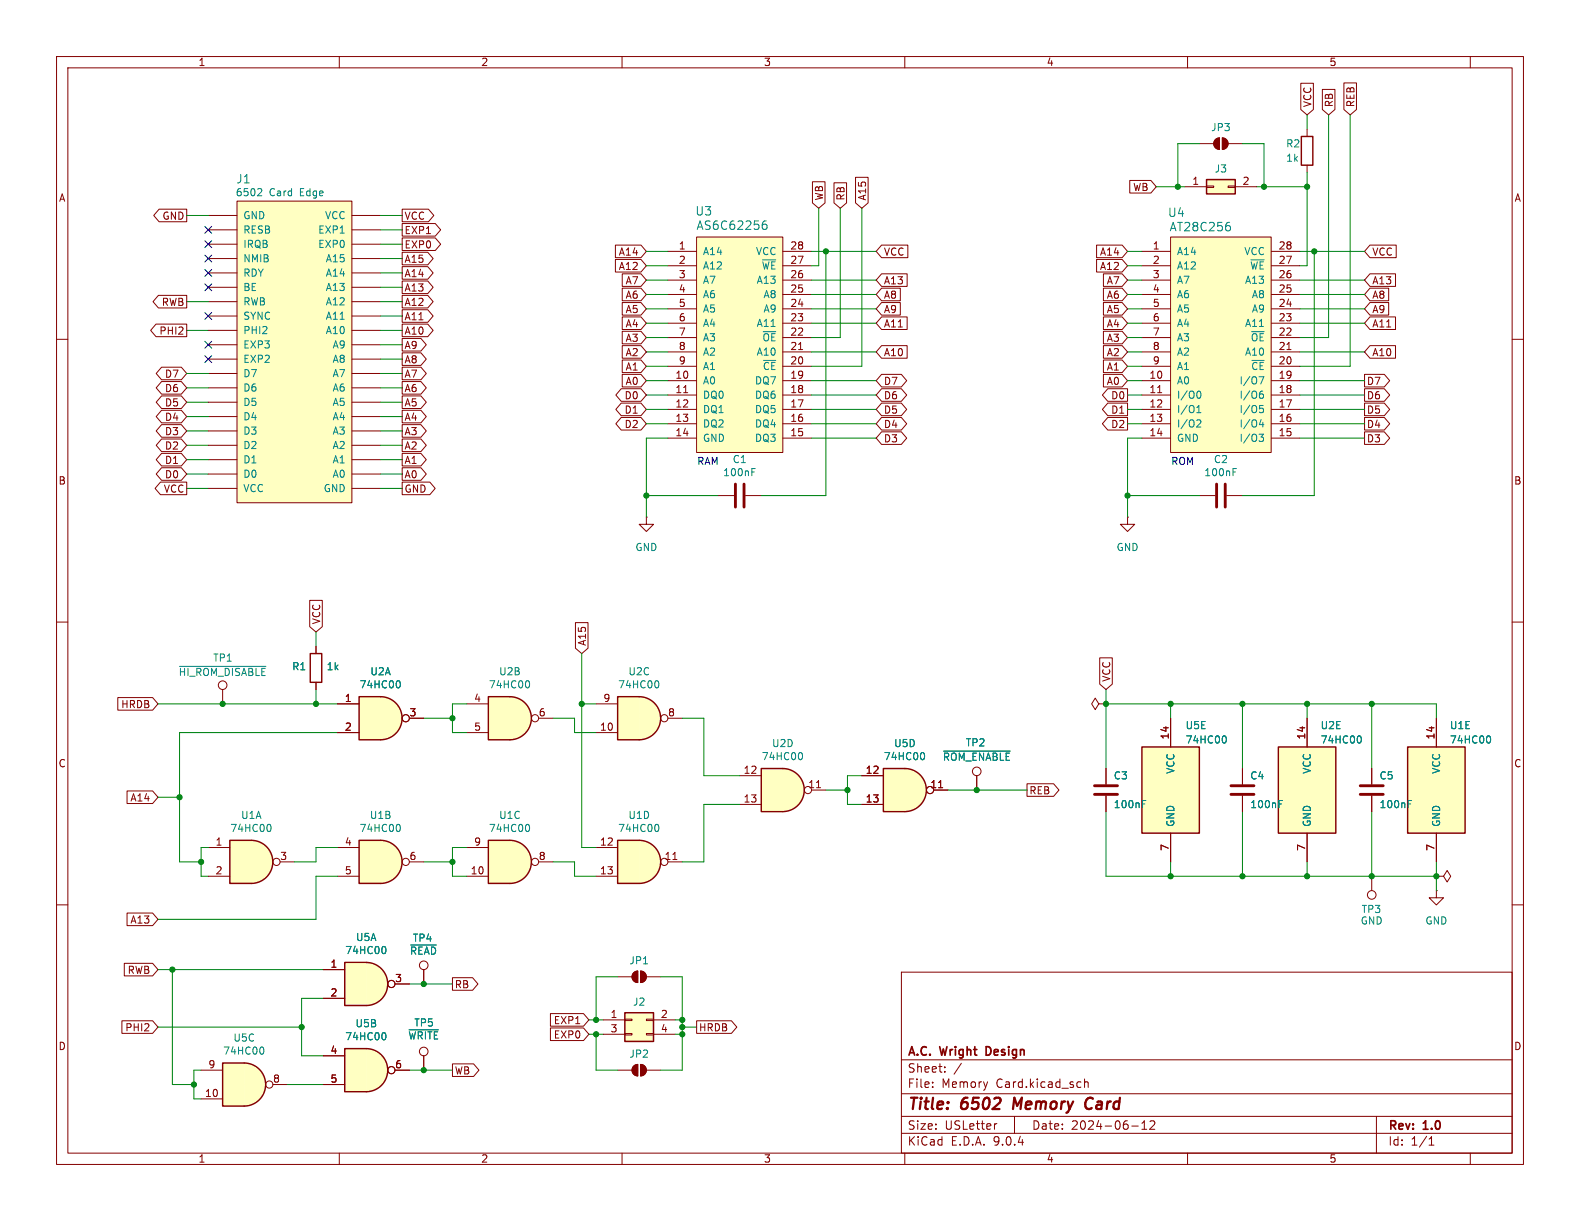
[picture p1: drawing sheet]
<svg xmlns="http://www.w3.org/2000/svg" width="279mm" height="216mm" viewBox="0 0 279 216" stroke-linecap="round" stroke-linejoin="round" font-family="sans-serif">
<g fill="none" stroke="#840000" stroke-width=".18">
<path d="M10 10h259.4v195.9h-259.4zM12 12h255.4v191.9h-255.4zM60 10v2M110 10v2M160 10v2M210 10v2M260 10v2M10 60h2M267.4 60h2M10 110h2M267.4 110h2M172.7 137.2v2.5"/>
<path d="M195.6 135.9v2.8M195.6 140.7v2.8M10 160h2M159.4 171.9h108v32h-108zM267.4 160h2M74.9 186.7v2.5M159.4 197.4h108M159.4 193.4h108M159.4 187.4h108M164.9 192.1v.2M164.9 191.4v.1M167.1 189.4v.2"/>
<path d="M167.1 188.7v.1M170 188l-1.3 1.9M176.3 198.7l-.3 .1M179.4 197.4v3M191.8 190.8v1.5M191.8 191.4l.2-.1 .4 .1v.9M200.1 199.1h1.2M201.9 199.7h.9M201.9 198.6l.5-.4v1.5M203.4 198.3l.5-.1 .2 .1 .1 .3-.9 1.1h.9M243.4 197.4v6.5M60 203.9v2"/>
<path d="M110 203.9v2M159.4 200.4h108M160 203.9v2M210 203.9v2M252.7 202.5h.9M252.7 201.4l.4-.4v1.5M260 203.9v2"/>
<circle cx="172.7" cy="136.4" r=".76"/>
<circle cx="74.9" cy="185.9" r=".76"/>
</g>
<path d="M179.4 194.1l-.3 2M192.9 194.1a1.13 1.13 0 0 0-1 .7 1.13 1.13 0 0 0 .3 1.2l.3 .1 .4-.1" fill="none" stroke="#840000" stroke-width=".4"/>
<path d="M174.7 185.1h-.3v1.5h.3" fill="none" stroke="#840000" stroke-width=".3"/>
<path d="M166.9 132.8h11.7M202 142.2h.5M202 141.5h.6M72.3 182.1h5.2" fill="none" stroke="#008484" stroke-width=".18"/>
<path d="M193.5 138.9h4.1M193.5 140.5h4.1" fill="none" stroke="#840000" stroke-width=".51"/>
<path d="M226.1 132.1h10.1v15.2h-10.1z" fill="#ffffc2"/>
<path d="M230.1 24.1h2.1v5.1h-2.1zM226.1 132.1h10.1v15.2h-10.1z" fill="none" stroke="#840000" stroke-width=".25"/>
<path d="M231.1 22.9v1.2M231.1 29.2v1.3M219.7 135.9v2.8M231.1 127v5.1M219.7 140.7v2.8M231.1 147.3v5.1" fill="none" stroke="#840000" stroke-width=".18"/>
<path d="M240.4 130.1a.79 .79 0 0 1 0 1.3M226.2 142.2h.4M226.2 141.5h.6" fill="none" stroke="#008484" stroke-width=".18"/>
<path d="M217.7 138.9h4M217.7 140.5h4" fill="none" stroke="#840000" stroke-width=".51"/>
<path d="M213.4 31.8h5v2.5h-5z" fill="#ffffc2"/>
<path d="M213.4 31.8h5v2.5h-5z" fill="none" stroke="#840000" stroke-width=".25"/>
<g fill="none" stroke="#840000" stroke-width=".18">
<path d="M209.5 33h3.9M212.1 25.4h2.5M213.4 32.9h1.2v.2h-1.2zM214.9 24.7l.7-.3v2a1.02 1.02 0 0 1-.9-.6 1.02 1.02 0 0 1 .2-1.1zM216.2 24.4a1.02 1.02 0 0 1 1 1 1.02 1.02 0 0 1-1 1zM217.2 32.9h1.2v.2h-1.2zM217.2 25.4h2.5M218.4 33h3.8M194.3 124.5l-.6-1.1-.7 1.1 .7 1 .6-1h1.3M195.6 124.5h.1M242.6 154.9v2.6M254 154.9h1.3l.6-1 .6 1-.6 1.1-.6-1.1"/>
<path d="M254 154.9h.1M254 157.5v1.3h1.3l-1.3 1.2-1.3-1.2h1.3M254 157.5h.1"/>
<circle cx="242.6" cy="158.2" r=".76"/>
</g>
<g fill="#840000" stroke="#840000" stroke-width=".18">
<path d="M214.9 24.7l.7-.3v2a1.02 1.02 0 0 1-.9-.6 1.02 1.02 0 0 1 .2-1.1z"/>
<path d="M216.2 24.4a1.02 1.02 0 0 1 1 1 1.02 1.02 0 0 1-1 1z"/>
</g>
<path d="M207 41.9h17.8v38.1h-17.8z" fill="#ffffc2"/>
<g fill="none" stroke="#840000" stroke-width=".18">
<path d="M201.9 44.5h5.1M201.9 47h5.1M201.9 49.5h5.1M201.9 52.1h5.1M201.9 54.6h5.1M201.9 57.2h5.1M201.9 59.7h5.1M207 41.9h17.8v38.1h-17.8zM224.8 44.5h5.1M224.8 47h5.1M224.8 49.5h5.1M224.8 52.1h5.1"/>
<path d="M224.8 54.6h5.1M224.8 57.2h5.1M224.8 59.7h5.1M201.9 62.2h5.1M201.9 64.8h5.1M201.9 67.3h5.1M201.9 69.9h5.1M201.9 72.4h5.1M201.9 74.9h5.1M201.9 77.5h5.1M204.7 69.4h.7M224.8 62.2h5.1"/>
<path d="M224.8 64.8h5.1M224.8 67.3h5.1M224.8 69.9h5.1M224.8 72.4h5.1M224.8 74.9h5.1M224.8 77.5h5.1M227.6 61.8h.7"/>
</g>
<g fill="none" stroke="#008484" stroke-width=".18">
<path d="M217.2 39.3h.2M217.3 39.9l.3 .3v.3l-.3 .3M211.6 73h.8M211.6 72.1l.4-.4v1.3M211.8 69.2h.1a.68 .68 0 0 1 .5 .6 .68 .68 0 0 1-.5 .6h-.1M211.8 74.2l.4 .1 .2 .3-.8 .9h.8M222.6 66.6h.9l-.6 1.3M222.6 76.8h.8l-.4 .5 .4 .1v.4l-.2 .2h-.4M222.8 71.7h.6M222.9 72.2h.3l.2 .2-.1 .5-.4 .1M222.9 69.6h.3l.2 .3v.4l-.5 .1M223 74.2l-.3 .9h.8"/>
<path d="M223.3 69.2h-.4M223.3 74.7v.8"/>
</g>
<path d="M201.9 132.1h10.2v15.2h-10.2z" fill="#ffffc2"/>
<path d="M201.9 132.1h10.2v15.2h-10.2z" fill="none" stroke="#840000" stroke-width=".25"/>
<g fill="none" stroke="#840000" stroke-width=".18">
<path d="M199.4 91.4v1.3h1.3l-1.3 1.3-1.3-1.3h1.3M199.4 91.4h.1M212.1 87.6h2.8M216.9 87.6h2.8M207 127v5.1M242.6 135.9v2.8M207 147.3v5.1M242.6 140.7v2.8M74.9 171.5v2.5"/>
<circle cx="74.9" cy="170.7" r=".76"/>
</g>
<path d="M218 83.5h.5M218 82.9h.7M216.6 130.1a.79 .79 0 0 1 0 1.3M249 142.2h.5M249 141.5h.6M72.6 167.1h4.6" fill="none" stroke="#008484" stroke-width=".18"/>
<path d="M215.1 85.6v4.1M216.7 85.6v4.1M240.5 138.9h4.1M240.5 140.5h4.1" fill="none" stroke="#840000" stroke-width=".51"/>
<path d="M248.9 132.1h10.2v15.2h-10.2z" fill="#ffffc2"/>
<path d="M248.9 132.1h10.2v15.2h-10.2z" fill="none" stroke="#840000" stroke-width=".25"/>
<path d="M254 127v5.1M254 147.3v5.1" fill="none" stroke="#840000" stroke-width=".18"/>
<path d="M263.3 130.1a.79 .79 0 0 1 0 1.3" fill="none" stroke="#008484" stroke-width=".18"/>
<path d="M90.2 148.6a3.8 3.8 0 0 1 3.8 3.8 3.8 3.8 0 0 1-3.8 3.8z" fill="#ffffc2" stroke="#ffffc2" stroke-width=".18"/>
<path d="M86.4 148.6h3.8v7.6h-3.8z" fill="#ffffc2"/>
<path d="M86.4 148.6h3.8a3.8 3.8 0 0 1 3.8 3.8 3.8 3.8 0 0 1-3.8 3.8h-3.8z" fill="none" stroke="#840000" stroke-width=".25"/>
<g fill="none" stroke="#840000" stroke-width=".18">
<path d="M82.5 149.9h3.9M82.5 154.9h3.9M95.2 152.4h2.6"/>
<circle cx="94.6" cy="152.4" r=".63"/>
</g>
<path d="M93.3 145.8a.79 .79 0 0 1 0 1.2" fill="none" stroke="#008484" stroke-width=".18"/>
<path d="M113 123.2a3.8 3.8 0 0 1 3.8 3.8 3.8 3.8 0 0 1-3.8 3.8z" fill="#ffffc2" stroke="#ffffc2" stroke-width=".18"/>
<path d="M109.2 123.2h3.8v7.6h-3.8z" fill="#ffffc2"/>
<path d="M109.2 123.2h3.8a3.8 3.8 0 0 1 3.8 3.8 3.8 3.8 0 0 1-3.8 3.8h-3.8z" fill="none" stroke="#840000" stroke-width=".25"/>
<g fill="none" stroke="#840000" stroke-width=".18">
<path d="M105.4 124.5h3.8M105.4 129.5h3.8M118.1 127h2.5"/>
<circle cx="117.5" cy="127" r=".63"/>
</g>
<path d="M116.2 120.4a.79 .79 0 0 1 0 1.2" fill="none" stroke="#008484" stroke-width=".18"/>
<path d="M123.2 41.9h15.2v38.1h-15.2z" fill="#ffffc2"/>
<g fill="none" stroke="#840000" stroke-width=".18">
<path d="M118.1 44.5h5.1M118.1 47h5.1M118.1 49.5h5.1M118.1 52.1h5.1M118.1 54.6h5.1M118.1 57.2h5.1M118.1 59.7h5.1M123.2 41.9h15.2v38.1h-15.2zM138.4 44.5h5.1M138.4 47h5.1M138.4 49.5h5.1M138.4 52.1h5.1"/>
<path d="M138.4 54.6h5.1M138.4 57.2h5.1M138.4 59.7h5.1M118.1 62.2h5.1M118.1 64.8h5.1M118.1 67.3h5.1M118.1 69.9h5.1M118.1 72.4h5.1M118.1 74.9h5.1M118.1 77.5h5.1M120.9 69.4h.7M138.4 62.2h5.1"/>
<path d="M138.4 64.8h5.1M138.4 67.3h5.1M138.4 69.9h5.1M138.4 72.4h5.1M138.4 74.9h5.1M138.4 77.5h5.1M141.2 61.8h.7"/>
</g>
<path d="M134.9 39.7l.5-.1 .2 .3-.1 .6h-.6M135.5 39.1a.53 .53 0 0 0-.6 .3" fill="none" stroke="#008484" stroke-width=".18"/>
<path d="M90.2 123.2a3.8 3.8 0 0 1 3.8 3.8 3.8 3.8 0 0 1-3.8 3.8z" fill="#ffffc2" stroke="#ffffc2" stroke-width=".18"/>
<path d="M86.4 123.2h3.8v7.6h-3.8z" fill="#ffffc2"/>
<path d="M86.4 123.2h3.8a3.8 3.8 0 0 1 3.8 3.8 3.8 3.8 0 0 1-3.8 3.8h-3.8z" fill="none" stroke="#840000" stroke-width=".25"/>
<g fill="none" stroke="#840000" stroke-width=".18">
<path d="M82.5 124.5h3.9M82.5 129.5h3.9M95.2 127h2.6"/>
<circle cx="94.6" cy="127" r=".63"/>
</g>
<path d="M93.3 120.4a.79 .79 0 0 1 0 1.2" fill="none" stroke="#008484" stroke-width=".18"/>
<path d="M113 148.6a3.8 3.8 0 0 1 3.8 3.8 3.8 3.8 0 0 1-3.8 3.8z" fill="#ffffc2" stroke="#ffffc2" stroke-width=".18"/>
<path d="M109.2 148.6h3.8v7.6h-3.8z" fill="#ffffc2"/>
<path d="M109.2 148.6h3.8a3.8 3.8 0 0 1 3.8 3.8 3.8 3.8 0 0 1-3.8 3.8h-3.8z" fill="none" stroke="#840000" stroke-width=".25"/>
<g fill="none" stroke="#840000" stroke-width=".18">
<path d="M105.4 149.9h3.8M105.4 154.9h3.8M118.1 152.4h2.5M119 152h.7M109.2 172.7h2.6M112.1 172l.7-.3v2a1.02 1.02 0 0 1-1-.6 1.02 1.02 0 0 1 .3-1.1zM113.3 171.7a1.02 1.02 0 0 1 1 1 1.02 1.02 0 0 1-1 1zM114.3 172.7h2.5"/>
<circle cx="117.5" cy="152.4" r=".63"/>
</g>
<path d="M116.2 145.8a.79 .79 0 0 1 0 1.2" fill="none" stroke="#008484" stroke-width=".18"/>
<g fill="#840000" stroke="#840000" stroke-width=".18">
<path d="M112.1 172l.7-.3v2a1.02 1.02 0 0 1-1-.6 1.02 1.02 0 0 1 .3-1.1z"/>
<path d="M113.3 171.7a1.02 1.02 0 0 1 1 1 1.02 1.02 0 0 1-1 1z"/>
</g>
<path d="M64.8 170.2a3.8 3.8 0 0 1 3.8 3.8 3.8 3.8 0 0 1-3.8 3.8z" fill="#ffffc2" stroke="#ffffc2" stroke-width=".18"/>
<path d="M61 170.2h3.8v7.6h-3.8z" fill="#ffffc2"/>
<path d="M61 170.2h3.8a3.8 3.8 0 0 1 3.8 3.8 3.8 3.8 0 0 1-3.8 3.8h-3.8z" fill="none" stroke="#840000" stroke-width=".25"/>
<g fill="none" stroke="#840000" stroke-width=".18">
<path d="M57.1 171.5h3.9M57.1 176.5h3.9M69.8 174h2.6"/>
<circle cx="69.2" cy="174" r=".63"/>
</g>
<path d="M67.9 167.4a.79 .79 0 0 1 0 1.2" fill="none" stroke="#008484" stroke-width=".18"/>
<path d="M64.8 185.4a3.8 3.8 0 0 1 3.8 3.8 3.8 3.8 0 0 1-3.8 3.8z" fill="#ffffc2" stroke="#ffffc2" stroke-width=".18"/>
<path d="M61 185.4h3.8v7.6h-3.8z" fill="#ffffc2"/>
<path d="M61 185.4h3.8a3.8 3.8 0 0 1 3.8 3.8 3.8 3.8 0 0 1-3.8 3.8h-3.8z" fill="none" stroke="#840000" stroke-width=".25"/>
<g fill="none" stroke="#840000" stroke-width=".18">
<path d="M57.1 186.7h3.9M57.1 191.8h3.9M69.8 189.2h2.6"/>
<circle cx="69.2" cy="189.2" r=".63"/>
</g>
<path d="M67.9 182.6a.79 .79 0 0 1 0 1.3" fill="none" stroke="#008484" stroke-width=".18"/>
<path d="M41.9 35.6h20.3v53.3h-20.3z" fill="#ffffc2"/>
<g fill="none" stroke="#840000" stroke-width=".18">
<path d="M36.8 38.1h5.1M41.9 35.6h20.3v53.3h-20.3zM62.2 38.1h5.1M36.8 40.6h5.1M36.8 43.2h5.1M36.8 45.7h5.1M36.8 48.3h5.1M36.8 50.8h5.1M36.8 53.3h5.1M36.8 55.9h5.1M36.8 58.4h5.1M62.2 40.6h5.1"/>
<path d="M62.2 43.2h5.1M62.2 45.7h5.1M62.2 48.3h5.1M62.2 50.8h5.1M62.2 53.3h5.1M62.2 55.9h5.1M62.2 58.4h5.1M36.8 61h5.1M36.8 63.5h5.1M36.8 66h5.1M36.8 68.6h5.1M36.8 71.1h5.1"/>
<path d="M36.8 73.7h5.1M36.8 76.2h5.1M36.8 78.7h5.1M62.2 61h5.1M62.2 63.5h5.1M62.2 66h5.1M62.2 68.6h5.1M62.2 71.1h5.1M62.2 73.7h5.1M62.2 76.2h5.1M62.2 78.7h5.1M36.8 81.3h5.1"/>
<path d="M36.8 83.8h5.1M36.8 86.4h5.1M62.2 81.3h5.1M62.2 83.8h5.1M62.2 86.4h5.1"/>
</g>
<path d="M46.1 33.3l.2 .3-.1 .3-.7 .7h.8" fill="none" stroke="#008484" stroke-width=".18"/>
<path d="M110.5 179.1h5.1v5.1h-5.1z" fill="#ffffc2"/>
<path d="M54.9 115.6h2v5.1h-2zM110.5 179.1h5.1v5.1h-5.1z" fill="none" stroke="#840000" stroke-width=".25"/>
<g fill="none" stroke="#840000" stroke-width=".18">
<path d="M127 87.6h2.8M131.8 87.6h2.8M55.9 114.3v1.3M55.9 120.7v1.2M106.7 180.3h3.8M106.7 182.9h3.8M109.2 189.2h2.6M110.5 180.2h1.3v.3h-1.3zM110.5 182.8h1.3v.2h-1.3zM112.1 188.5l.7-.3v2a1.02 1.02 0 0 1-1-.6 1.02 1.02 0 0 1 .3-1.1zM113.3 188.2a1.02 1.02 0 0 1 1 1 1.02 1.02 0 0 1-1 1zM114.3 180.2h1.3v.3h-1.3z"/>
<path d="M114.3 182.8h1.3v.2h-1.3zM114.3 189.2h2.5M115.6 180.3h3.8M115.6 182.9h3.8"/>
</g>
<g fill="#840000" stroke="#840000" stroke-width=".18">
<path d="M112.1 188.5l.7-.3v2a1.02 1.02 0 0 1-1-.6 1.02 1.02 0 0 1 .3-1.1z"/>
<path d="M113.3 188.2a1.02 1.02 0 0 1 1 1 1.02 1.02 0 0 1-1 1z"/>
</g>
<path d="M130 85.6v4.1M131.6 85.6v4.1" fill="none" stroke="#840000" stroke-width=".51"/>
<path d="M133 83.5h.4M133 82.9h.6" fill="none" stroke="#008484" stroke-width=".18"/>
<path d="M67.3 123.2a3.8 3.8 0 0 1 3.8 3.8 3.8 3.8 0 0 1-3.8 3.8z" fill="#ffffc2" stroke="#ffffc2" stroke-width=".18"/>
<path d="M63.5 123.2h3.8v7.6h-3.8z" fill="#ffffc2"/>
<path d="M63.5 123.2h3.8a3.8 3.8 0 0 1 3.8 3.8 3.8 3.8 0 0 1-3.8 3.8h-3.8z" fill="none" stroke="#840000" stroke-width=".25"/>
<g fill="none" stroke="#840000" stroke-width=".18">
<path d="M59.7 124.5h3.8M59.7 129.5h3.8M72.4 127h2.5"/>
<circle cx="71.8" cy="127" r=".63"/>
</g>
<path d="M70.5 120.4a.79 .79 0 0 1 0 1.2" fill="none" stroke="#008484" stroke-width=".18"/>
<path d="M67.3 148.6a3.8 3.8 0 0 1 3.8 3.8 3.8 3.8 0 0 1-3.8 3.8z" fill="#ffffc2" stroke="#ffffc2" stroke-width=".18"/>
<path d="M63.5 148.6h3.8v7.6h-3.8z" fill="#ffffc2"/>
<path d="M63.5 148.6h3.8a3.8 3.8 0 0 1 3.8 3.8 3.8 3.8 0 0 1-3.8 3.8h-3.8z" fill="none" stroke="#840000" stroke-width=".25"/>
<g fill="none" stroke="#840000" stroke-width=".18">
<path d="M114.3 91.4v1.3h1.3l-1.3 1.3-1.3-1.3h1.3M114.3 91.4h.1M39.4 121.9v2.6M59.7 149.9h3.8M59.7 154.9h3.8M72.4 152.4h2.5"/>
<circle cx="39.4" cy="121.2" r=".76"/>
<circle cx="71.8" cy="152.4" r=".63"/>
</g>
<path d="M31.7 117.8h15.3M70.5 145.8a.79 .79 0 0 1 0 1.2" fill="none" stroke="#008484" stroke-width=".18"/>
<path d="M160 135.9a3.8 3.8 0 0 1 3.8 3.8 3.8 3.8 0 0 1-3.8 3.8z" fill="#ffffc2" stroke="#ffffc2" stroke-width=".18"/>
<path d="M156.2 135.9h3.8v7.6h-3.8z" fill="#ffffc2"/>
<path d="M156.2 135.9h3.8a3.8 3.8 0 0 1 3.8 3.8 3.8 3.8 0 0 1-3.8 3.8h-3.8z" fill="none" stroke="#840000" stroke-width=".25"/>
<g fill="none" stroke="#840000" stroke-width=".18">
<path d="M152.4 137.2h3.8M165.1 139.7h2.5M166 139.3h.7M152.4 142.2h3.8"/>
<circle cx="164.5" cy="139.7" r=".63"/>
</g>
<path d="M163.2 133.1a.79 .79 0 0 1 0 1.2" fill="none" stroke="#008484" stroke-width=".18"/>
<path d="M43.2 188a3.8 3.8 0 0 1 3.8 3.8 3.8 3.8 0 0 1-3.8 3.8z" fill="#ffffc2" stroke="#ffffc2" stroke-width=".18"/>
<path d="M39.4 188h3.8v7.6h-3.8z" fill="#ffffc2"/>
<path d="M39.4 188h3.8a3.8 3.8 0 0 1 3.8 3.8 3.8 3.8 0 0 1-3.8 3.8h-3.8z" fill="none" stroke="#840000" stroke-width=".25"/>
<g fill="none" stroke="#840000" stroke-width=".18">
<path d="M35.6 189.2h3.8M35.6 194.3h3.8M48.3 191.8h2.5"/>
<circle cx="47.6" cy="191.8" r=".63"/>
</g>
<path d="M46.4 185.1a.79 .79 0 0 1 0 1.3" fill="none" stroke="#008484" stroke-width=".18"/>
<path d="M44.4 148.6a3.8 3.8 0 0 1 3.8 3.8 3.8 3.8 0 0 1-3.8 3.8z" fill="#ffffc2" stroke="#ffffc2" stroke-width=".18"/>
<path d="M40.6 148.6h3.8v7.6h-3.8z" fill="#ffffc2"/>
<path d="M40.6 148.6h3.8a3.8 3.8 0 0 1 3.8 3.8 3.8 3.8 0 0 1-3.8 3.8h-3.8z" fill="none" stroke="#840000" stroke-width=".25"/>
<g fill="none" stroke="#840000" stroke-width=".18">
<path d="M36.8 149.9h3.8M36.8 154.9h3.8M49.5 152.4h2.6"/>
<circle cx="48.9" cy="152.4" r=".63"/>
</g>
<path d="M47.6 145.8a.79 .79 0 0 1 0 1.2" fill="none" stroke="#008484" stroke-width=".18"/>
<path d="M138.4 135.9a3.8 3.8 0 0 1 3.8 3.8 3.8 3.8 0 0 1-3.8 3.8z" fill="#ffffc2" stroke="#ffffc2" stroke-width=".18"/>
<path d="M134.6 135.9h3.8v7.6h-3.8z" fill="#ffffc2"/>
<path d="M134.6 135.9h3.8a3.8 3.8 0 0 1 3.8 3.8 3.8 3.8 0 0 1-3.8 3.8h-3.8z" fill="none" stroke="#840000" stroke-width=".25"/>
<g fill="none" stroke="#840000" stroke-width=".18">
<path d="M230 14.7h2.3v4.7l-1.2 .9-1.1-.9zM233.8 15.8h2.3v3.6l-1.2 .9-1.1-.9zM237.6 14.7h2.3v4.7l-1.1 .9-1.2-.9zM28.1 37h4.9v2.2h-4.9l-.9-1.1zM71.1 37h4.7l.9 1.1-.9 1.1h-4.7zM71.1 39.5h5.9l.9 1.1-.9 1.2h-5.9zM143.7 32.1h2.2v3.8l-1.1 .9-1.1-.9zM147.5 32.3h2.2v3.6l-1.1 .9-1.1-.9zM151.3 31.4h2.2v4.5l-1.1 .9-1.1-.9zM199.8 31.9h3.7l1 1.1-1 1.1h-3.7zM27.6 57.3h5.4v2.2h-5.4l-1-1.1zM28 52.2h5v2.3h-5l-.9-1.2z"/>
<path d="M71.1 59.8h3.3l1 1.2-1 1.1h-3.3zM71.1 57.3h4.5l1 1.1-1 1.1h-4.5zM71.1 42.1h5.9l.9 1.1-.9 1.1h-5.9zM71.1 44.6h4.5l1 1.1-1 1.1h-4.5zM71.1 54.8h4.5l1 1.1-1 1.1h-4.5zM71.1 49.7h4.5l1 1.1-1 1.1h-4.5zM71.1 52.2h4.5l1 1.1-1 1.2h-4.5zM71.1 47.1h4.5l1 1.2-1 1.1h-4.5zM108.8 43.3h4.5l1 1.2-1 1.1h-4.5zM108.8 45.9h4.5l1 1.1-1 1.1h-4.5zM110 48.4h3.3l1 1.1-1 1.1h-3.3zM110 51h3.3l1 1.1-1 1.1h-3.3z"/>
<path d="M110 56h3.3l1 1.2-1 1.1h-3.3zM110 58.6h3.3l1 1.1-1 1.1h-3.3zM110 53.5h3.3l1 1.1-1 1.1h-3.3zM155.9 43.3h4.6v2.3h-4.6l-1-1.1zM155.9 56h4.5v2.3h-4.5l-1-1.1zM155.9 51h3.3v2.2h-3.3l-1-1.1zM155.9 48.4h4.5v2.2h-4.5l-1-1.1zM155.9 53.5h3.3v2.2h-3.3l-1-1.1zM193.9 45.9h4.5l1 1.1-1 1.1h-4.5zM193.9 43.3h4.5l1 1.2-1 1.1h-4.5zM195.1 58.6h3.3l1 1.1-1 1.1h-3.3zM195.1 56h3.3l1 1.2-1 1.1h-3.3z"/>
<path d="M195.1 53.5h3.3l1 1.1-1 1.1h-3.3zM195.1 51h3.3l1 1.1-1 1.1h-3.3zM195.1 48.4h3.3l1 1.1-1 1.1h-3.3zM242.3 51h3.3v2.2h-3.3l-1-1.1zM242.3 56h4.5v2.3h-4.5l-1-1.1zM242.3 48.4h4.5v2.2h-4.5l-1-1.1zM242.3 43.3h4.6v2.3h-4.6l-1-1.1zM242.3 53.5h3.3v2.2h-3.3l-1-1.1zM28.6 75.1h3.5l.9 1.1-.9 1.1h-3.5l-1-1.1zM28.6 70h3.5l.9 1.1-.9 1.1h-3.5l-1-1.1zM28.6 72.5h3.5l.9 1.2-.9 1.1h-3.5l-1-1.1zM28.6 67.5h3.5l.9 1.1-.9 1.1h-3.5l-1-1.1z"/>
<path d="M28.6 64.9h3.5l.9 1.1-.9 1.2h-3.5l-1-1.2zM28.6 77.6h3.5l.9 1.1-.9 1.2h-3.5l-1-1.2zM71.1 62.4h3.3l1 1.1-1 1.1h-3.3zM71.1 64.9h3.3l1 1.1-1 1.2h-3.3zM71.1 70h3.3l1 1.1-1 1.1h-3.3zM71.1 75.1h3.3l1 1.1-1 1.1h-3.3zM71.1 72.5h3.3l1 1.2-1 1.1h-3.3zM71.1 67.5h3.3l1 1.1-1 1.1h-3.3zM71.1 77.6h3.3l1 1.1-1 1.2h-3.3zM109.9 68.7h3.4l1 1.2-1 1.1h-3.4l-1-1.1zM109.9 71.3h3.4l1 1.1-1 1.1h-3.4l-1-1.1zM109.9 73.8h3.4l1 1.1-1 1.1h-3.4l-1-1.1z"/>
<path d="M110 61.1h3.3l1 1.1-1 1.1h-3.3zM110 63.7h3.3l1 1.1-1 1.1h-3.3zM110 66.2h3.3l1 1.1-1 1.1h-3.3zM155.9 61.1h4.5v2.2h-4.5l-1-1.1zM155.9 66.2h3.5l.9 1.1-.9 1.1h-3.5l-1-1.1zM155.9 71.3h3.5l.9 1.1-.9 1.1h-3.5l-1-1.1zM155.9 73.8h3.5l.9 1.1-.9 1.1h-3.5l-1-1.1zM155.9 68.7h3.5l.9 1.2-.9 1.1h-3.5l-1-1.1zM155.9 76.4h3.5l.9 1.1-.9 1.1h-3.5l-1-1.1zM195.1 63.7h3.3l1 1.1-1 1.1h-3.3zM195.1 66.2h3.3l1 1.1-1 1.1h-3.3zM195.1 61.1h3.3l1 1.1-1 1.1h-3.3z"/>
<path d="M195.9 68.7h3.5v2.3h-3.5l-1-1.1zM195.9 71.3h3.5v2.2h-3.5l-1-1.1zM195.9 73.8h3.5v2.2h-3.5l-1-1.1zM241.3 73.8h3.5l.9 1.1-.9 1.1h-3.5zM241.3 71.3h3.5l.9 1.1-.9 1.1h-3.5zM241.3 66.2h3.5l.9 1.1-.9 1.1h-3.5zM241.3 68.7h3.5l.9 1.2-.9 1.1h-3.5zM241.3 76.4h3.5l.9 1.1-.9 1.1h-3.5zM242.3 61.1h4.5v2.2h-4.5l-1-1.1zM28.4 85.2h4.6v2.3h-4.6l-1-1.1zM28.6 80.2h3.5l.9 1.1-.9 1.1h-3.5l-1-1.1zM28.6 82.7h3.5l.9 1.1-.9 1.1h-3.5l-1-1.1z"/>
<path d="M71.1 82.7h3.3l1 1.1-1 1.1h-3.3zM71.1 80.2h3.3l1 1.1-1 1.1h-3.3zM71.1 85.2h4.9l1 1.2-1 1.1h-4.9zM54.8 106.2h2.2v4.6l-1.1 1-1.1-1zM55.9 114.3v1.3M101.8 110.1h2.2v4.5l-1.1 1-1.1-1zM194.5 116.3h2.2v4.7l-1.1 .9-1.1-.9zM20.8 123.3h6.2l.9 1.2-.9 1.1h-6.2zM22.5 139.9h4.5l.9 1.1-.9 1.1h-4.5zM55.9 120.7v1.2M59.7 124.5h3.8M59.7 129.5h3.8"/>
<path d="M72.4 127h2.5M130.8 137.2h3.8M143.5 139.7h2.5M144.4 139.3h.7M152.4 137.2h3.8M165.1 139.7h2.5M166 139.3h.7M172.7 137.2v2.5M181.6 138.6h4.7l1 1.1-1 1.1h-4.7zM195.6 135.9v2.8M207 127v5.1M219.7 135.9v2.8"/>
<path d="M231.1 127v5.1M242.6 135.9v2.8M254 127v5.1M130.8 142.2h3.8M152.4 142.2h3.8M195.6 140.7v2.8M207 147.3v5.1M219.7 140.7v2.8M231.1 147.3v5.1M242.6 140.7v2.8M254 147.3v5.1M22 170.3h5l.9 1.2-.9 1.1h-5z"/>
<path d="M22.5 161.4h4.5l.9 1.2-.9 1.1h-4.5zM57.1 171.5h3.9M57.1 176.5h3.9M69.8 174h2.6M74.9 171.5v2.5M80 172.9h3.6l.9 1.1-.9 1.1h-3.6zM97.3 179.2h5.9l.9 1.1-.9 1.2h-5.9zM21.6 180.5h5.4l.9 1.1-.9 1.1h-5.4zM57.1 186.7h3.9M57.1 191.8h3.9M69.8 189.2h2.6M74.9 186.7v2.5"/>
<path d="M80 188.1h3.7l1 1.1-1 1.1h-3.7zM97.3 181.8h5.9l.9 1.1-.9 1.1h-5.9zM123.2 180.5h6.1l1 1.1-1 1.1h-6.1z"/>
<circle cx="71.8" cy="127" r=".63"/>
<circle cx="142.9" cy="139.7" r=".63"/>
<circle cx="164.5" cy="139.7" r=".63"/>
<circle cx="69.2" cy="174" r=".63"/>
<circle cx="69.2" cy="189.2" r=".63"/>
</g>
<g fill="none" stroke="#008484" stroke-width=".18">
<path d="M70.5 120.4a.79 .79 0 0 1 0 1.2M141.6 133.1a.79 .79 0 0 1 0 1.2M163.2 133.1a.79 .79 0 0 1 0 1.2M166.9 132.8h11.7M216.6 130.1a.79 .79 0 0 1 0 1.3M240.4 130.1a.79 .79 0 0 1 0 1.3M263.3 130.1a.79 .79 0 0 1 0 1.3M202 142.2h.5M202 141.5h.6M226.2 142.2h.4M226.2 141.5h.6M249 142.2h.5"/>
<path d="M249 141.5h.6M67.9 167.4a.79 .79 0 0 1 0 1.2M72.6 167.1h4.6M67.9 182.6a.79 .79 0 0 1 0 1.3M72.3 182.1h5.2"/>
</g>
<g fill="none" stroke="#008400" stroke-width=".18">
<path d="M33 38.1h3.8M67.3 38.1h3.8M144.8 36.8v10.2h-1.3M148.6 36.8v22.9h-5.1M152.4 36.8v28h-8.9M204.5 33h5M212.1 25.4h-3.8v7.6M219.7 25.4h3.8v7.6M222.2 33h8.9M231.1 20.3v2.6M231.1 30.5v16.5h-1.2M234.9 20.3v39.4h-5"/>
<path d="M238.8 20.3v44.5h-8.9M33 53.3h3.8M33 58.4h3.8M67.3 53.3h3.8M67.3 48.3h3.8M67.3 50.8h3.8M67.3 55.9h3.8M67.3 45.7h3.8M67.3 43.2h3.8M67.3 40.6h3.8M67.3 58.4h3.8M114.3 59.7h3.8"/>
<path d="M114.3 57.2h3.8M114.3 54.6h3.8M114.3 47h3.8M114.3 44.5h3.8M114.3 49.5h3.8M114.3 52.1h3.8M143.5 57.2h11.4M143.5 54.6h11.4M143.5 44.5h11.4M143.5 49.5h11.4M143.5 52.1h11.4M146 44.5v43.1h-11.4"/>
<path d="M199.4 59.7h2.5M199.4 57.2h2.5M199.4 54.6h2.5M199.4 47h2.5M199.4 44.5h2.5M199.4 49.5h2.5M199.4 52.1h2.5M229.9 57.2h11.4M229.9 54.6h11.4M229.9 44.5h11.4M229.9 49.5h11.4M229.9 52.1h11.4"/>
<path d="M232.4 44.5v43.1h-12.7M33 78.7h3.8M33 71.1h3.8M33 73.7h3.8M33 76.2h3.8M33 68.6h3.8M33 66h3.8M67.3 78.7h3.8M67.3 71.1h3.8M67.3 73.7h3.8M67.3 76.2h3.8M67.3 68.6h3.8"/>
<path d="M67.3 61h3.8M67.3 66h3.8M67.3 63.5h3.8M114.3 64.8h3.8M114.3 62.2h3.8M114.3 72.4h3.8M114.3 67.3h3.8M114.3 74.9h3.8M114.3 69.9h3.8M118.1 77.5h-3.8v13.9M143.5 62.2h11.4M143.5 72.4h11.4"/>
<path d="M143.5 67.3h11.4M143.5 74.9h11.4M143.5 69.9h11.4M143.5 77.5h11.4M199.4 64.8h2.5M199.4 62.2h2.5M199.4 72.4h2.5M199.4 67.3h2.5M199.4 74.9h2.5M199.4 69.9h2.5M201.9 77.5h-2.5v13.9M229.9 62.2h11.4"/>
<path d="M229.9 72.4h11.4M229.9 67.3h11.4M229.9 74.9h11.4M229.9 69.9h11.4M229.9 77.5h11.4M33 86.4h3.8M33 81.3h3.8M33 83.8h3.8M67.3 86.4h3.8M67.3 81.3h3.8M67.3 83.8h3.8M114.3 87.6h12.7"/>
<path d="M199.4 87.6h12.7M55.9 111.8v2.5M102.9 115.6v34.3h2.5M27.9 124.5h31.8M55.9 121.9v2.6M59.7 129.5h-28v22.9h3.9M74.9 127h5.1M82.5 124.5h-2.5v5h2.5M97.8 127h3.8v2.5h3.8M102.9 124.5h2.5M120.6 127h3.9v10.2h6.3M146 139.7h3.9"/>
<path d="M152.4 137.2h-2.5v5h2.5M167.6 139.7h14M195.6 121.9v14M195.6 124.5h58.4v2.5M207 124.5v2.5M219.7 124.5v11.4M231.1 124.5v2.5M242.6 124.5v11.4M27.9 141h3.8M36.8 149.9h-1.2v5h1.2M59.7 149.9h-3.8v2.5h-3.8M59.7 154.9h-3.8v7.7h-28"/>
<path d="M74.9 152.4h5.1M82.5 149.9h-2.5v5h2.5M97.8 152.4h3.8v2.5h3.8M130.8 142.2h-6.3v10.2h-3.9M195.6 143.5v11.4h58.4M207 152.4v2.5M219.7 143.5v11.4M231.1 152.4v2.5M242.6 143.5v11.4M254 152.4v5.1M27.9 171.5h29.2M30.5 171.5v20.3h3.8"/>
<path d="M57.1 176.5h-3.8v10.2h3.8M72.4 174h7.6M109.2 172.7h-3.8v7.6M116.8 172.7h3.8v16.5h-3.8M27.9 181.6h25.4M35.6 189.2h-1.3v5.1h1.3M50.8 191.8h6.3M72.4 189.2h7.6M104.1 182.9h2.6M104.1 180.3h2.6M105.4 182.9v6.3h3.8M119.4 182.9h1.2"/>
<path d="M119.4 180.3h1.2M120.6 181.6h2.6"/>
</g>
<g fill="none" stroke="#000084" stroke-width=".18">
<path d="M36.2 47.7l1.2 1.2M36.2 42.6l1.2 1.2M36.2 40l1.2 1.2M36.2 55.3l1.2 1.2M36.2 45.1l1.2 1.2M36.2 50.2l1.2 1.2M37.4 47.7l-1.2 1.2M37.4 42.6l-1.2 1.2M37.4 40l-1.2 1.2M37.4 55.3l-1.2 1.2M37.4 45.1l-1.2 1.2M37.4 50.2l-1.2 1.2"/>
<path d="M36.2 60.4l1.2 1.2M36.2 62.9l1.2 1.2M37.4 60.4l-1.2 1.2M37.4 62.9l-1.2 1.2"/>
</g>
<g fill="#008400" stroke="#008400" stroke-width=".18">
<circle cx="114.3" cy="87.6" r=".46"/>
<circle cx="199.4" cy="87.6" r=".46"/>
<circle cx="231.1" cy="33" r=".46"/>
<circle cx="232.4" cy="44.5" r=".46"/>
<circle cx="208.3" cy="33" r=".46"/>
<circle cx="223.5" cy="33" r=".46"/>
<circle cx="146" cy="44.5" r=".46"/>
<circle cx="74.9" cy="174" r=".46"/>
<circle cx="74.9" cy="189.2" r=".46"/>
<circle cx="105.4" cy="180.3" r=".46"/>
<circle cx="105.4" cy="182.9" r=".46"/>
<circle cx="55.9" cy="124.5" r=".46"/>
<circle cx="80" cy="127" r=".46"/>
<circle cx="31.7" cy="141" r=".46"/>
<circle cx="39.4" cy="124.5" r=".46"/>
<circle cx="149.9" cy="139.7" r=".46"/>
<circle cx="172.7" cy="139.7" r=".46"/>
<circle cx="35.6" cy="152.4" r=".46"/>
<circle cx="34.3" cy="191.8" r=".46"/>
<circle cx="30.5" cy="171.5" r=".46"/>
<circle cx="53.3" cy="181.6" r=".46"/>
<circle cx="120.6" cy="181.6" r=".46"/>
<circle cx="120.6" cy="182.9" r=".46"/>
<circle cx="120.6" cy="180.3" r=".46"/>
<circle cx="102.9" cy="124.5" r=".46"/>
<circle cx="80" cy="152.4" r=".46"/>
<circle cx="242.6" cy="154.9" r=".46"/>
<circle cx="254" cy="154.9" r=".46"/>
<circle cx="207" cy="124.5" r=".46"/>
<circle cx="219.7" cy="124.5" r=".46"/>
<circle cx="219.7" cy="154.9" r=".46"/>
<circle cx="231.1" cy="154.9" r=".46"/>
<circle cx="231.1" cy="124.5" r=".46"/>
<circle cx="242.6" cy="124.5" r=".46"/>
<circle cx="207" cy="154.9" r=".46"/>
<circle cx="195.6" cy="124.5" r=".46"/>
</g>
<g font-size="2.8" fill="#840000">
<text x="160.4" y="196.8">Title:</text>
<text x="170.1" y="196.8">6502</text>
<text x="180" y="196.8">Memory</text>
<text x="193.6" y="196.8">Card</text>
</g>
<g font-size="2.1" fill="#008484">
<text x="41.7" y="32.6">J1</text>
<text x="122.9" y="38.3">U3</text>
<text x="123.1" y="40.9">AS6C62256</text>
<text x="206.4" y="38.6">U4</text>
<text x="206.7" y="41.1">AT28C256</text>
</g>
<g font-size="2.1" fill="#840000">
<text x="160.4" y="189.9">Sheet:</text>
<text x="160.4" y="187.1">A.C.</text>
<text x="166.4" y="187.1">Wright</text>
<text x="175" y="187.1">Design</text>
<text x="160.4" y="192.6">File:</text>
<text x="166.5" y="192.6">Memory</text>
<text x="176.2" y="192.6">Card.kicad_sch</text>
<text x="160.4" y="202.8">KiCad</text>
<text x="160.4" y="200">Size:</text>
<text x="167.1" y="200">USLetter</text>
<text x="168.1" y="202.8">E.D.A.</text>
<text x="175.7" y="202.8">9.0.4</text>
<text x="182.4" y="200">Date:</text>
<text x="189.4" y="200">2024-06-12</text>
<text x="245.4" y="200.2">Rev:</text>
<text x="245.4" y="202.8">Id:</text>
<text x="249.5" y="202.8">1/1</text>
<text x="251.8" y="200.2">1.0</text>
</g>
<g font-size="1.8" fill="#840000">
<text x="35" y="11.9">1</text>
<text x="85" y="11.9">2</text>
<text x="135" y="11.9">3</text>
<text x="185" y="11.9">4</text>
<text x="235" y="11.9">5</text>
<text x="232.1" y="19" transform="rotate(-90 232.1 19)">VCC</text>
<text x="235.9" y="19" transform="rotate(-90 235.9 19)">RB</text>
<text x="239.7" y="19" transform="rotate(-90 239.7 19)">REB</text>
<text x="10.3" y="35.9">A</text>
<text x="145.7" y="35.6" transform="rotate(-90 145.7 35.6)">WB</text>
<text x="149.5" y="35.6" transform="rotate(-90 149.5 35.6)">RB</text>
<text x="153.4" y="35.6" transform="rotate(-90 153.4 35.6)">A15</text>
<text x="200.3" y="34">WB</text>
<text x="210.7" y="32.8">1</text>
<text x="219.6" y="32.8">2</text>
<text x="267.7" y="35.9">A</text>
<text x="28.6" y="39.1">GND</text>
<text x="71.4" y="39.1">VCC</text>
<text x="71.4" y="41.6">EXP1</text>
<text x="71.4" y="44.1">EXP0</text>
<text x="71.4" y="46.7">A15</text>
<text x="109.3" y="45.4">A14</text>
<text x="109.3" y="47.9">A12</text>
<text x="119.9" y="44.2">1</text>
<text x="119.9" y="46.7">2</text>
<text x="139.7" y="44.2">28</text>
<text x="139.7" y="46.7">27</text>
<text x="156.2" y="45.4">VCC</text>
<text x="194.4" y="47.9">A12</text>
<text x="194.4" y="45.4">A14</text>
<text x="203.8" y="44.2">1</text>
<text x="203.8" y="46.7">2</text>
<text x="226" y="44.2">28</text>
<text x="226" y="46.7">27</text>
<text x="242.6" y="45.4">VCC</text>
<text x="71.4" y="51.8">A13</text>
<text x="71.4" y="49.2">A14</text>
<text x="110.5" y="50.5">A7</text>
<text x="110.5" y="53">A6</text>
<text x="119.9" y="49.3">3</text>
<text x="119.9" y="51.8">4</text>
<text x="139.7" y="49.3">26</text>
<text x="139.7" y="51.8">25</text>
<text x="156.2" y="53">A8</text>
<text x="156.2" y="50.5">A13</text>
<text x="195.6" y="53">A6</text>
<text x="195.6" y="50.5">A7</text>
<text x="203.8" y="49.3">3</text>
<text x="203.8" y="51.8">4</text>
<text x="226" y="49.3">26</text>
<text x="226" y="51.8">25</text>
<text x="242.6" y="53">A8</text>
<text x="242.6" y="50.5">A13</text>
<text x="28.1" y="59.4">PHI2</text>
<text x="28.5" y="54.3">RWB</text>
<text x="71.4" y="59.4">A10</text>
<text x="71.4" y="56.8">A11</text>
<text x="71.4" y="54.3">A12</text>
<text x="110.5" y="58.1">A4</text>
<text x="110.5" y="55.6">A5</text>
<text x="119.9" y="54.4">5</text>
<text x="119.9" y="56.9">6</text>
<text x="119.9" y="59.4">7</text>
<text x="139.7" y="54.4">24</text>
<text x="139.7" y="56.9">23</text>
<text x="139.7" y="59.4">22</text>
<text x="156.2" y="58.1">A11</text>
<text x="156.2" y="55.6">A9</text>
<text x="195.6" y="58.1">A4</text>
<text x="195.6" y="55.6">A5</text>
<text x="203.8" y="54.4">5</text>
<text x="203.8" y="56.9">6</text>
<text x="203.8" y="59.4">7</text>
<text x="226" y="54.4">24</text>
<text x="226" y="56.9">23</text>
<text x="226" y="59.4">22</text>
<text x="242.6" y="58.1">A11</text>
<text x="242.6" y="55.6">A9</text>
<text x="71.4" y="61.9">A9</text>
<text x="71.4" y="64.5">A8</text>
<text x="110.5" y="63.2">A2</text>
<text x="110.5" y="60.6">A3</text>
<text x="110.5" y="65.7">A1</text>
<text x="119.9" y="62">8</text>
<text x="119.9" y="64.5">9</text>
<text x="139.7" y="62">21</text>
<text x="139.7" y="64.5">20</text>
<text x="156.2" y="63.2">A10</text>
<text x="195.6" y="65.7">A1</text>
<text x="195.6" y="60.6">A3</text>
<text x="195.6" y="63.2">A2</text>
<text x="203.8" y="62">8</text>
<text x="203.8" y="64.5">9</text>
<text x="226" y="62">21</text>
<text x="226" y="64.5">20</text>
<text x="242.6" y="63.2">A10</text>
<text x="29.1" y="69.5">D6</text>
<text x="29.1" y="67">D7</text>
<text x="71.4" y="67">A7</text>
<text x="71.4" y="69.5">A6</text>
<text x="110.3" y="70.8">D0</text>
<text x="110.5" y="68.3">A0</text>
<text x="119.3" y="67.1">10</text>
<text x="119.3" y="69.6">11</text>
<text x="139.7" y="67.1">19</text>
<text x="139.7" y="69.6">18</text>
<text x="156.2" y="68.3">D7</text>
<text x="156.2" y="70.8">D6</text>
<text x="195.6" y="68.3">A0</text>
<text x="196.4" y="70.8">D0</text>
<text x="203.2" y="67.1">10</text>
<text x="203.2" y="69.6">11</text>
<text x="226" y="67.1">19</text>
<text x="226" y="69.6">18</text>
<text x="241.6" y="68.3">D7</text>
<text x="241.6" y="70.8">D6</text>
<text x="29.1" y="77.2">D3</text>
<text x="29.1" y="72.1">D5</text>
<text x="29.1" y="74.6">D4</text>
<text x="71.4" y="72.1">A5</text>
<text x="71.4" y="77.2">A3</text>
<text x="71.4" y="74.6">A4</text>
<text x="110.3" y="73.3">D1</text>
<text x="110.3" y="75.9">D2</text>
<text x="119.3" y="72.1">12</text>
<text x="119.3" y="74.7">13</text>
<text x="119.3" y="77.2">14</text>
<text x="139.7" y="72.1">17</text>
<text x="139.7" y="74.7">16</text>
<text x="139.7" y="77.2">15</text>
<text x="156.2" y="73.3">D5</text>
<text x="156.2" y="75.9">D4</text>
<text x="196.4" y="73.3">D1</text>
<text x="196.4" y="75.9">D2</text>
<text x="203.2" y="72.1">12</text>
<text x="203.2" y="74.7">13</text>
<text x="203.2" y="77.2">14</text>
<text x="226" y="72.1">17</text>
<text x="226" y="74.7">16</text>
<text x="226" y="77.2">15</text>
<text x="241.6" y="75.9">D4</text>
<text x="241.6" y="73.3">D5</text>
<text x="29.1" y="79.7">D2</text>
<text x="29.1" y="82.2">D1</text>
<text x="71.4" y="82.2">A1</text>
<text x="71.4" y="79.7">A2</text>
<text x="156.2" y="78.4">D3</text>
<text x="241.6" y="78.4">D3</text>
<text x="10.3" y="85.9">B</text>
<text x="28.9" y="87.3">VCC</text>
<text x="29.1" y="84.8">D0</text>
<text x="71.4" y="84.8">A0</text>
<text x="71.4" y="87.3">GND</text>
<text x="267.7" y="85.9">B</text>
<text x="56.8" y="110.5" transform="rotate(-90 56.8 110.5)">VCC</text>
<text x="103.8" y="114.3" transform="rotate(-90 103.8 114.3)">A15</text>
<text x="21.3" y="125.4">HRDB</text>
<text x="60.9" y="124.2">1</text>
<text x="83.7" y="124.2">4</text>
<text x="106.6" y="124.2">9</text>
<text x="196.5" y="120.6" transform="rotate(-90 196.5 120.6)">VCC</text>
<text x="60.9" y="129.3">2</text>
<text x="72.3" y="126.7">3</text>
<text x="83.7" y="129.3">5</text>
<text x="95.2" y="126.7">6</text>
<text x="106" y="129.3">10</text>
<text x="118" y="126.7">8</text>
<text x="206.8" y="130.9" transform="rotate(-90 206.8 130.9)">14</text>
<text x="230.9" y="130.9" transform="rotate(-90 230.9 130.9)">14</text>
<text x="253.7" y="130.9" transform="rotate(-90 253.7 130.9)">14</text>
<text x="10.3" y="135.9">C</text>
<text x="131.4" y="136.9">12</text>
<text x="153" y="136.9">12</text>
<text x="267.7" y="135.9">C</text>
<text x="23" y="141.9">A14</text>
<text x="131.4" y="142">13</text>
<text x="142.8" y="139.4">11</text>
<text x="153" y="142">13</text>
<text x="164.4" y="139.4">11</text>
<text x="181.9" y="140.7">REB</text>
<text x="38" y="149.6">1</text>
<text x="60.9" y="149.6">4</text>
<text x="83.7" y="149.6">9</text>
<text x="106" y="149.6">12</text>
<text x="38" y="154.7">2</text>
<text x="49.5" y="152.1">3</text>
<text x="60.9" y="154.7">5</text>
<text x="72.3" y="152.1">6</text>
<text x="83.1" y="154.7">10</text>
<text x="95.2" y="152.1">8</text>
<text x="106" y="154.7">13</text>
<text x="117.4" y="152.1">11</text>
<text x="206.8" y="150.6" transform="rotate(-90 206.8 150.6)">7</text>
<text x="230.9" y="150.6" transform="rotate(-90 230.9 150.6)">7</text>
<text x="253.7" y="150.6" transform="rotate(-90 253.7 150.6)">7</text>
<text x="23" y="163.5">A13</text>
<text x="22.5" y="172.4">RWB</text>
<text x="58.3" y="171.2">1</text>
<text x="69.8" y="173.7">3</text>
<text x="58.3" y="176.3">2</text>
<text x="80.3" y="174.9">RB</text>
<text x="10.3" y="185.9">D</text>
<text x="22.1" y="182.6">PHI2</text>
<text x="97.8" y="181.3">EXP1</text>
<text x="97.8" y="183.8">EXP0</text>
<text x="107.9" y="180.1">1</text>
<text x="107.9" y="182.6">3</text>
<text x="116.8" y="180.1">2</text>
<text x="116.8" y="182.6">4</text>
<text x="123.5" y="182.6">HRDB</text>
<text x="267.7" y="185.9">D</text>
<text x="36.8" y="189">9</text>
<text x="48.2" y="191.5">8</text>
<text x="58.3" y="186.4">4</text>
<text x="58.3" y="191.5">5</text>
<text x="69.8" y="189">6</text>
<text x="80.3" y="190.2">WB</text>
<text x="36.2" y="194.1">10</text>
<text x="35" y="205.8">1</text>
<text x="85" y="205.8">2</text>
<text x="135" y="205.8">3</text>
<text x="185" y="205.8">4</text>
<text x="235" y="205.8">5</text>
</g>
<g font-size="1.8" fill="#008484">
<text x="214.1" y="23.4">JP3</text>
<text x="227.3" y="26.3">R2</text>
<text x="227.3" y="28.8">1k</text>
<text x="41.6" y="34.9">6502</text>
<text x="47.6" y="34.9">Card</text>
<text x="53.1" y="34.9">Edge</text>
<text x="214.7" y="30.7">J3</text>
<text x="42.9" y="39">GND</text>
<text x="42.9" y="41.5">RESB</text>
<text x="56.2" y="41.5">EXP1</text>
<text x="57.4" y="39">VCC</text>
<text x="42.9" y="44">IRQB</text>
<text x="42.9" y="46.6">NMIB</text>
<text x="56.2" y="44">EXP0</text>
<text x="57.5" y="46.6">A15</text>
<text x="124.2" y="45.3">A14</text>
<text x="124.2" y="47.9">A12</text>
<text x="133.6" y="45.3">VCC</text>
<text x="134.6" y="47.9">~{WE}</text>
<text x="208" y="45.3">A14</text>
<text x="208" y="47.9">A12</text>
<text x="219.9" y="45.3">VCC</text>
<text x="221" y="47.9">~{WE}</text>
<text x="42.9" y="49.1">RDY</text>
<text x="42.9" y="51.7">BE</text>
<text x="57.5" y="49.1">A14</text>
<text x="57.5" y="51.7">A13</text>
<text x="124.2" y="50.4">A7</text>
<text x="124.2" y="52.9">A6</text>
<text x="133.7" y="50.4">A13</text>
<text x="134.9" y="52.9">A8</text>
<text x="208" y="50.4">A7</text>
<text x="208" y="52.9">A6</text>
<text x="220.1" y="50.4">A13</text>
<text x="221.3" y="52.9">A8</text>
<text x="42.9" y="54.2">RWB</text>
<text x="42.9" y="56.7">SYNC</text>
<text x="42.9" y="59.3">PHI2</text>
<text x="57.5" y="54.2">A12</text>
<text x="57.5" y="56.7">A11</text>
<text x="57.5" y="59.3">A10</text>
<text x="124.2" y="55.5">A5</text>
<text x="124.2" y="58">A4</text>
<text x="133.7" y="58">A11</text>
<text x="134.9" y="55.5">A9</text>
<text x="208" y="55.5">A5</text>
<text x="208" y="58">A4</text>
<text x="220.1" y="58">A11</text>
<text x="221.3" y="55.5">A9</text>
<text x="42.9" y="61.8">EXP3</text>
<text x="42.9" y="64.4">EXP2</text>
<text x="58.7" y="61.8">A9</text>
<text x="58.7" y="64.4">A8</text>
<text x="124.2" y="60.6">A3</text>
<text x="124.2" y="63.1">A2</text>
<text x="124.2" y="65.6">A1</text>
<text x="133.7" y="63.1">A10</text>
<text x="134.7" y="60.6">~{OE}</text>
<text x="134.8" y="65.6">~{CE}</text>
<text x="208" y="60.6">A3</text>
<text x="208" y="63.1">A2</text>
<text x="208" y="65.6">A1</text>
<text x="220.1" y="63.1">A10</text>
<text x="221.1" y="60.6">~{OE}</text>
<text x="221.2" y="65.6">~{CE}</text>
<text x="42.9" y="66.9">D7</text>
<text x="42.9" y="69.4">D6</text>
<text x="42.9" y="72">D5</text>
<text x="58.7" y="66.9">A7</text>
<text x="58.7" y="69.4">A6</text>
<text x="58.7" y="72">A5</text>
<text x="124.2" y="68.2">A0</text>
<text x="124.2" y="70.7">DQ0</text>
<text x="133.4" y="68.2">DQ7</text>
<text x="133.4" y="70.7">DQ6</text>
<text x="208" y="68.2">A0</text>
<text x="208" y="70.7">I/O0</text>
<text x="219.1" y="68.2">I/O7</text>
<text x="219.1" y="70.7">I/O6</text>
<text x="42.9" y="74.5">D4</text>
<text x="42.9" y="77.1">D3</text>
<text x="58.7" y="74.5">A4</text>
<text x="58.7" y="77.1">A3</text>
<text x="124.2" y="73.3">DQ1</text>
<text x="124.2" y="75.8">DQ2</text>
<text x="133.4" y="73.3">DQ5</text>
<text x="133.4" y="75.8">DQ4</text>
<text x="208" y="73.3">I/O1</text>
<text x="208" y="75.8">I/O2</text>
<text x="219.1" y="73.3">I/O5</text>
<text x="219.1" y="75.8">I/O4</text>
<text x="42.9" y="79.6">D2</text>
<text x="42.9" y="82.1">D1</text>
<text x="58.7" y="79.6">A2</text>
<text x="58.7" y="82.1">A1</text>
<text x="124.2" y="78.3">GND</text>
<text x="129.5" y="82.1">C1</text>
<text x="133.4" y="78.3">DQ3</text>
<text x="208" y="78.3">GND</text>
<text x="214.6" y="82.1">C2</text>
<text x="219.1" y="78.3">I/O3</text>
<text x="42.9" y="84.7">D0</text>
<text x="42.9" y="87.2">VCC</text>
<text x="57.1" y="87.2">GND</text>
<text x="58.7" y="84.7">A0</text>
<text x="127.8" y="84.4">100nF</text>
<text x="212.9" y="84.4">100nF</text>
<text x="112.3" y="97.6">GND</text>
<text x="197.4" y="97.6">GND</text>
<text x="31.5" y="119.7">~{HI_ROM_DISABLE}</text>
<text x="37.6" y="117.2">TP1</text>
<text x="51.6" y="118.7">R1</text>
<text x="57.7" y="118.7">1k</text>
<text x="65.4" y="119.6">U2A</text>
<text x="88.2" y="119.6">U2B</text>
<text x="111" y="119.6">U2C</text>
<text x="63.5" y="121.9">74HC00</text>
<text x="86.3" y="121.9">74HC00</text>
<text x="109.2" y="121.9">74HC00</text>
<text x="209.6" y="131.7">74HC00</text>
<text x="209.6" y="129.1">U5E</text>
<text x="233.4" y="131.7">74HC00</text>
<text x="233.4" y="129.1">U2E</text>
<text x="256.3" y="131.7">74HC00</text>
<text x="256.3" y="129.1">U1E</text>
<text x="134.6" y="134.6">74HC00</text>
<text x="136.4" y="132.3">U2D</text>
<text x="156.2" y="134.6">74HC00</text>
<text x="158" y="132.3">U5D</text>
<text x="166.6" y="134.7">~{ROM_ENABLE}</text>
<text x="170.7" y="132.2">TP2</text>
<text x="207.9" y="136.9" transform="rotate(-90 207.9 136.9)">VCC</text>
<text x="232" y="136.9" transform="rotate(-90 232 136.9)">VCC</text>
<text x="254.9" y="136.9" transform="rotate(-90 254.9 136.9)">VCC</text>
<text x="196.9" y="138">C3</text>
<text x="196.9" y="143.1">100nF</text>
<text x="221" y="138">C4</text>
<text x="221" y="143.1">100nF</text>
<text x="243.8" y="138">C5</text>
<text x="243.8" y="143.1">100nF</text>
<text x="40.6" y="147.3">74HC00</text>
<text x="42.5" y="145">U1A</text>
<text x="63.5" y="147.3">74HC00</text>
<text x="65.3" y="145">U1B</text>
<text x="86.3" y="147.3">74HC00</text>
<text x="88.2" y="145">U1C</text>
<text x="109.2" y="147.3">74HC00</text>
<text x="111" y="145">U1D</text>
<text x="207.9" y="146.3" transform="rotate(-90 207.9 146.3)">GND</text>
<text x="232" y="146.3" transform="rotate(-90 232 146.3)">GND</text>
<text x="254.9" y="146.3" transform="rotate(-90 254.9 146.3)">GND</text>
<text x="240.7" y="161.6">TP3</text>
<text x="62.9" y="166.6">U5A</text>
<text x="72.9" y="166.7">TP4</text>
<text x="240.5" y="163.7">GND</text>
<text x="252" y="163.7">GND</text>
<text x="60.9" y="168.9">74HC00</text>
<text x="72.4" y="169">~{READ}</text>
<text x="111.2" y="170.7">JP1</text>
<text x="111.8" y="178">J2</text>
<text x="41.2" y="184.4">U5C</text>
<text x="60.9" y="184.1">74HC00</text>
<text x="62.8" y="181.8">U5B</text>
<text x="72.1" y="184">~{WRITE}</text>
<text x="73.2" y="181.7">TP5</text>
<text x="39.4" y="186.7">74HC00</text>
<text x="111.2" y="187.2">JP2</text>
</g>
<g font-size="1.8" fill="#0000c2">
<text x="123.2" y="82.3">RAM</text>
<text x="207" y="82.3">ROM</text>
</g>
</svg>
